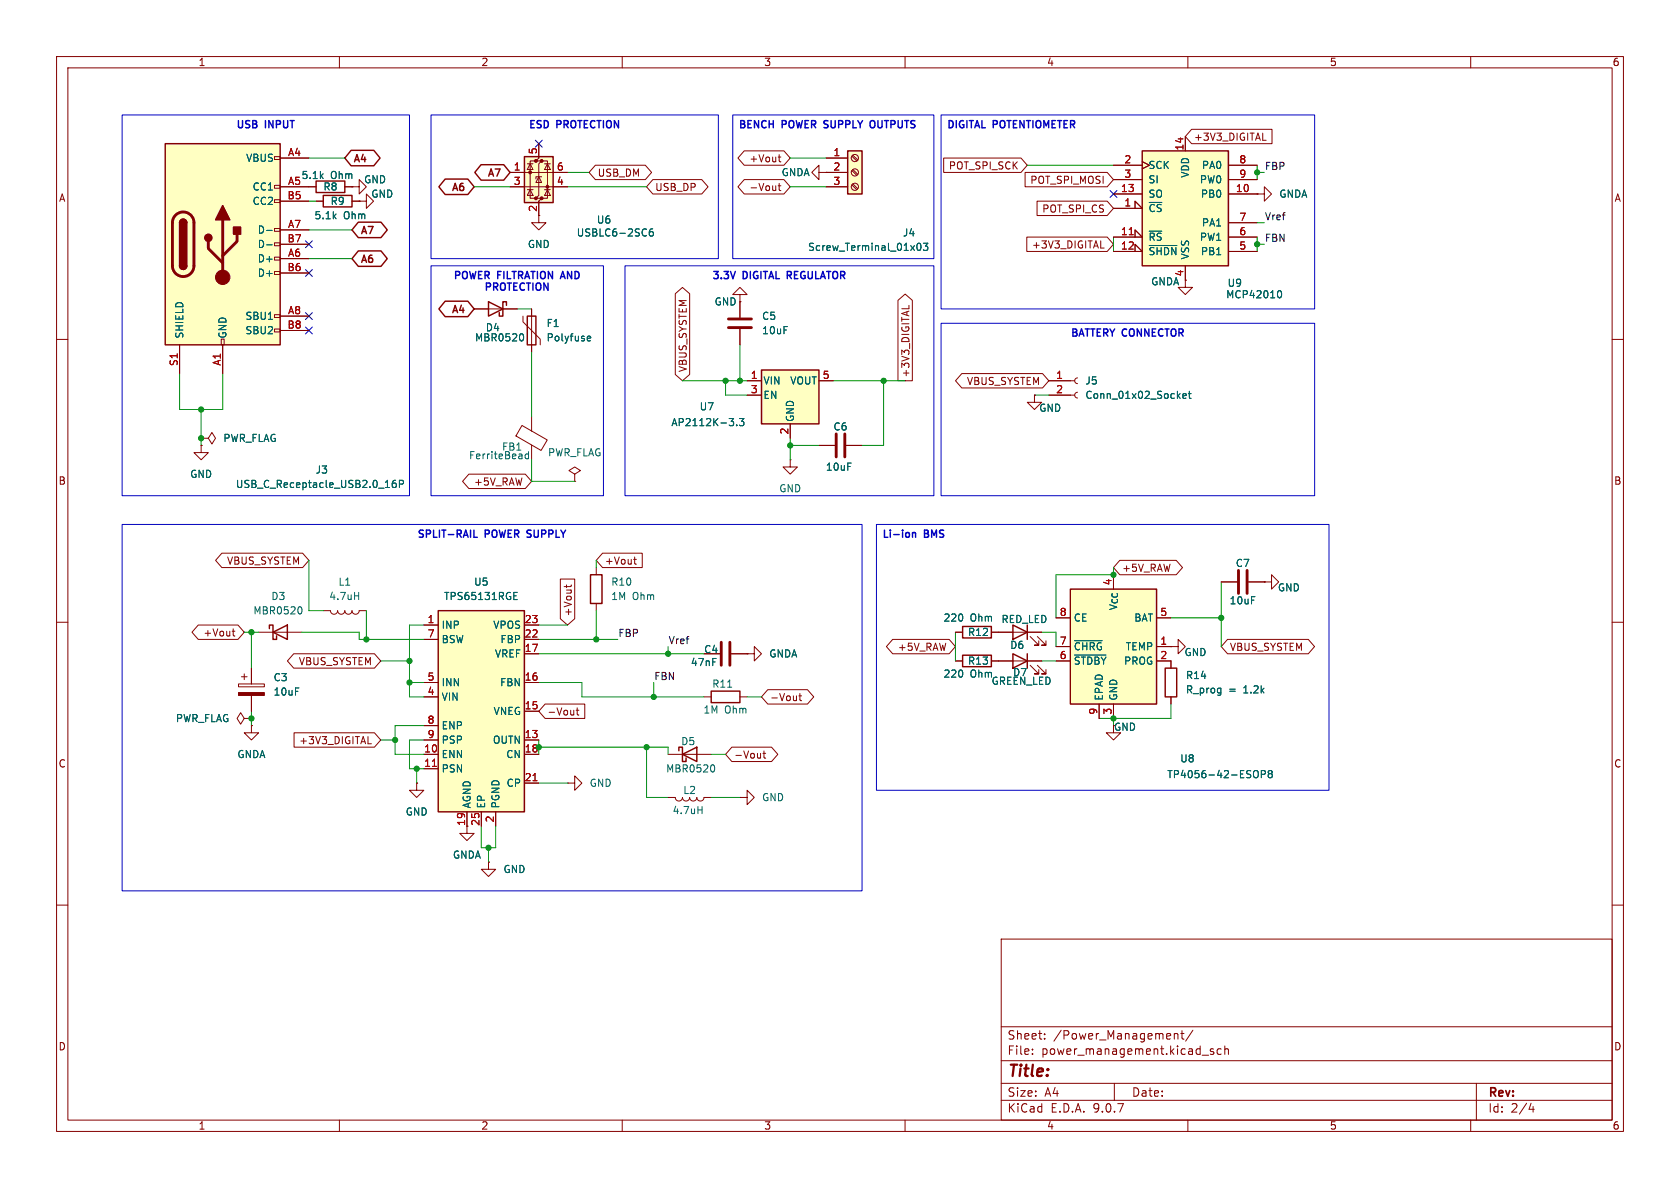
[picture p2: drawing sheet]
<svg xmlns="http://www.w3.org/2000/svg" width="297mm" height="210mm" viewBox="0 0 297 210" stroke-linecap="round" stroke-linejoin="round" font-family="sans-serif">
<g fill="none" stroke="#840000" stroke-width=".18">
<path d="M10 10h277v190h-277zM12 12h273v186h-273zM60 10v2M110 10v2M160 10v2M210 10v2M260 10v2M130.8 52.1h1.3l-1.3-1.3-1.3 1.3h1.3v1.2M130.8 53.3h.1M130.8 53.3v2.8M130.8 58.2v2.8M10 60h2"/>
<path d="M35.6 77.5h1.2l.7-1 .6 1-.6 1-.7-1M35.6 77.5h.1M144.8 78.7h2.8M149.6 78.7h2.8M285 60h2M139.7 81.3v1.3h1.3l-1.3 1.2-1.3-1.2h1.3M139.7 81.3h.1M10 110h2M42.7 119.6h1M43.2 119.1v1M44.4 118.1v2.8M45.7 111.8h7.6"/>
<path d="M105.4 100.3v1.3M105.4 106.7v1.3M285 110h2M42.2 120.9h4.5v.5h-4.5zM43.2 127l-.7-1-.6 1 .6 1 .7-1h1.2M44.4 127h.1M44.4 122.9v2.8M10 160h2M177 166h108v32h-108zM285 160h2M60 198v2M110 198v2"/>
<path d="M160 198v2M177 194.5h108M177 191.5h108M177 187.5h108M177 181.5h108M182.5 186.3v.1M182.5 185.5v.1M184.7 183.6v.1M184.7 182.8v.1M197 191.5v3M207.6 182.8l.2-.1 .4 .1v.9M207.6 182.7v1"/>
<path d="M208.7 182.7h.6M209 182.2v1.3l.3 .2M210 198v2M210.9 182.1l-1.3 2M212.5 186.5h1.2M214.5 185.5l-.3-.1-.2 .2v.2l.5 .2v.3h-.5M215.9 185.5l-.4-.1-.3 .3v.4l.1 .2h.6M216.5 185.5l.2-.1 .4 .1 .1 .9M216.5 184.9v1.5M260 198v2M261 191.5v6.5M270.7 195l-.4 1.1h.9"/>
<path d="M271 195.6v1"/>
</g>
<path d="M47.6 111.1v-.6h.7v2.5h.6v-.6M48.3 111.8l2.5-1.3v2.5zM104.4 101.6h2v5.1h-2z" fill="none" stroke="#840000" stroke-width=".25"/>
<path d="M53.1 107.3a.79 .79 0 0 1 0 1.2" fill="none" stroke="#006464" stroke-width=".18"/>
<path d="M42.2 122.4h4.5v.5h-4.5z" fill="#840000" stroke="#840000" stroke-width=".18"/>
<path d="M128.8 56.4h4M128.8 57.9h4M147.8 76.7v4.1M149.4 76.7v4.1" fill="none" stroke="#840000" stroke-width=".51"/>
<path d="M134.6 65.4h10.2v9.5h-10.2z" fill="#ffffc2"/>
<path d="M134.6 65.4h10.2v9.5h-10.2z" fill="none" stroke="#840000" stroke-width=".25"/>
<path d="M63.5 35.6h1.3v-1.3l1.2 1.3-1.2 1.2v-1.2M63.5 35.6h.1M144.8 30.5v-1.3l-1.3 1.3 1.3 1.3v-1.3h1.2M146 30.5h.1M209.5 49.5v1.3h1.3l-1.3 1.3-1.2-1.3h1.2M132.1 67.3h2.5M132.1 69.9h2.5M139.7 74.9v2.6M144.8 67.3h2.5M124.5 115.6h2.8M129.3 115.6h2.8" fill="none" stroke="#840000" stroke-width=".18"/>
<path d="M128.9 74h.8l-.4 .5M129.6 74.6v.5M130.2 75.1v.2M130.7 74h.8l-.4 .5 .4 .1v.5l-.2 .2-.6-.2" fill="none" stroke="#006464" stroke-width=".18"/>
<path d="M127.5 113.5v4.1M129 113.5v4.1" fill="none" stroke="#840000" stroke-width=".51"/>
<path d="M149.9 26.7h2.5v7.6h-2.5z" fill="#ffffc2"/>
<path d="M149.9 26.7h2.5v7.6h-2.5z" fill="none" stroke="#840000" stroke-width=".25"/>
<g fill="none" stroke="#840000" stroke-width=".18">
<path d="M146 27.9h3.9M146 30.5h3.9M146 33h3.9M150.6 27.6l.9 .8M150.6 30.1l.9 .9M150.6 32.7l.9 .8M150.8 27.4l.8 .9M150.8 30l.8 .8M150.8 32.5l.8 .9M57.1 108h1.3a.64 .64 0 0 0 .7 .6 .64 .64 0 0 0 .6-.6 .64 .64 0 0 0 .6 .6 .64 .64 0 0 0 .7-.6 .64 .64 0 0 0 .6 .6 .64 .64 0 0 0 .6-.6 .64 .64 0 0 0 .7 .6 .64 .64 0 0 0 .6-.6h1.3M132.1 115.6h1.2v-1.3l1.3 1.3-1.3 1.2v-1.2M132.1 115.6h.1"/>
<path d="M82.5 146.1v1.2h1.3l-1.3 1.3-1.2-1.3h1.2"/>
<circle cx="151.1" cy="33" r=".63"/>
<circle cx="151.1" cy="27.9" r=".63"/>
<circle cx="151.1" cy="30.5" r=".63"/>
</g>
<path d="M162.3 43.1l.1-.1a.68 .68 0 0 1 .4 .6 .68 .68 0 0 1-.4 .7 .84 .84 0 0 1-.1-1.2zM163.2 43h.8l-.4 .5 .4 .1v.5l-.2 .2-.6-.2M62.7 105.3h.7M63.4 104.7v1.3" fill="none" stroke="#006464" stroke-width=".18"/>
<path d="M77.5 108h15.2v35.5h-15.2z" fill="#ffffc2"/>
<path d="M55.9 32h5.1v2h-5.1zM77.5 108h15.2v35.5h-15.2z" fill="none" stroke="#840000" stroke-width=".25"/>
<g fill="none" stroke="#840000" stroke-width=".18">
<path d="M54.6 33h1.3M61 33h1.2M35.6 78.7v1.3h1.2l-1.2 1.3-1.3-1.3h1.3M35.6 78.7h.1M74.9 110.5h2.6M74.9 113h2.6M92.7 110.5h2.5M92.7 113h2.5M92.7 115.6h2.5M74.9 120.7h2.6M74.9 123.2h2.6M74.9 128.3h2.6"/>
<path d="M74.9 130.8h2.6M74.9 133.4h2.6M74.9 135.9h2.6M92.7 120.7h2.5M92.7 130.8h2.5M92.7 133.4h2.5M92.7 125.7h2.5M92.7 138.4h2.5M82.5 143.5v2.6M85.1 143.5v2.6M87.6 143.5v2.6"/>
</g>
<path d="M76.4 135.5h.8M94.2 138h.7" fill="none" stroke="#a90000" stroke-width=".18"/>
<path d="M90.8 105.3h.5M90.8 106h.6M90.8 104.7h.6" fill="none" stroke="#006464" stroke-width=".18"/>
<path d="M29.2 25.4h20.3v35.6h-20.3z" fill="#ffffc2"/>
<g fill="none" stroke="#840000" stroke-width=".18">
<path d="M48.5 27.7h1v.5h-1zM48.5 32.8h1v.5h-1zM48.5 35.3h1v.5h-1zM49.5 27.9h5.1M49.5 33h5.1M49.5 35.6h5.1M222.2 34.3h1.3v-1.3l1.3 1.3-1.3 1.3v-1.3M222.2 34.3h.1M39.1 59.9h.5v1.1h-.5zM48.5 40.4h1v.5h-1zM48.5 42.9h1v.5h-1zM48.5 45.5h1v.5h-1z"/>
<path d="M48.5 48h1v.5h-1zM48.5 55.6h1v.5h-1zM48.5 58.2h1v.5h-1zM49.5 40.6h5.1M49.5 43.2h5.1M49.5 45.7h5.1M49.5 48.3h5.1M49.5 55.9h5.1M49.5 58.4h5.1M31.7 61v5M39.4 61v5M124.5 123.2h1.2"/>
<path d="M130.8 123.2h1.3M86.4 152.4v1.3h1.2l-1.2 1.2-1.3-1.2h1.3M86.4 152.4h.1"/>
</g>
<path d="M29.2 25.4h20.3v35.6h-20.3zM31.7 39.4a.64 .64 0 0 1 .7-.7 .64 .64 0 0 1 .6 .7M31.7 47a.64 .64 0 0 0 .7 .6 .64 .64 0 0 0 .6-.6M125.7 122.2h5.1v2h-5.1z" fill="none" stroke="#840000" stroke-width=".25"/>
<path d="M31 38a1.9 1.9 0 0 1 2.1-.4 1.9 1.9 0 0 1 1.2 1.8v7.6a1.91 1.91 0 0 1-1.9 1.9 1.91 1.91 0 0 1-1.9-1.9v-7.8l.2-.6zM39.4 38.9v10.1M36.8 42.7v1.2l2.6 2.6M41.9 41.4v1.3l-2.5 2.5" fill="none" stroke="#840000" stroke-width=".51"/>
<g fill="#840000" stroke="#840000" stroke-width=".25">
<path d="M31.7 39.4h1.3v7.6h-1.3z"/>
<path d="M31.9 38.9a.64 .64 0 0 1 .7-.1 .64 .64 0 0 1 .4 .6h-1.3z"/>
<path d="M31.7 47h1.3a.64 .64 0 0 1-.6 .6 .64 .64 0 0 1-.7-.6z"/>
<path d="M39.4 36.3l1.2 2.6h-2.5z"/>
<path d="M41.3 40.1h1.2v1.3h-1.2z"/>
<circle cx="36.8" cy="42" r=".63"/>
</g>
<circle cx="39.4" cy="49" r="1.27" fill="#840000" stroke="#840000" stroke-width=".18"/>
<path d="M47.1 40.7h1M47.1 43.3h1M69.9 84.9l-.3 .1a.86 .86 0 0 0 0 1.2l.4-.1 .1-.5-.3-.2h-.2l-.3 .2M70.6 85.6l.6-.1 .1-.2v-.3l-.7-.1v1.3M128.6 121.5h.8" fill="none" stroke="#006464" stroke-width=".18"/>
<path d="M92.7 27.7h5.1v8.1h-5.1z" fill="#ffffc2"/>
<g fill="#840000" stroke="#840000" stroke-width=".18">
<circle cx="93.7" cy="30.5" r=".25"/>
<circle cx="94.7" cy="28.4" r=".25"/>
<circle cx="94.7" cy="35.1" r=".25"/>
<circle cx="95.8" cy="28.4" r=".25"/>
<circle cx="95.8" cy="35.1" r=".25"/>
<circle cx="96.8" cy="33" r=".25"/>
</g>
<g fill="none" stroke="#840000" stroke-width=".18">
<path d="M55.9 35.6h1.2M62.2 33h1.3v-1.2l1.3 1.2-1.3 1.3v-1.3M62.2 33h.1M62.2 35.6h1.3M90.2 30.5h10.1M90.2 33h10.1M93.2 33.5h1M93.2 29h1M93.7 29l.5 1h-1zM93.7 33.5l.5 1h-1zM94.7 28.4h-1v6.7h1M95.2 25.4v2.5l-.5 .5h1.1l-.6 .6v5.5l-.5 .6h1.1l-.6 .5v3.8h1.3l-1.3 1.2-1.2-1.2h1.2"/>
<path d="M95.2 31.2l.6 1.1h-1.1zM95.8 31.2h-1.1v.4M95.8 28.4h1v6.7h-1M96.3 33.5h1M96.3 29h1M96.8 29l.5 1h-1zM96.8 33.5l.5 1h-1zM83.8 54.6h7.6M92.5 55.9v1l3 3v1.1M94 54.6v7.6M92.3 75.2l4.4 2.6-1 1.8-4.5-2.5zM94 73.7v2.5"/>
<path d="M94 78.7v2.6M182.9 69.9v1.2h1.2l-1.2 1.3-1.3-1.3h1.3M182.9 69.9h.1M185.4 67.3h4.6M185.4 69.9h4.6M190.5 66.8l-.4 .2-.1 .3 .1 .4 .4 .1M190.5 69.3l-.4 .2-.1 .4 .1 .3 .4 .2M101.6 83.8l1-.6-1-.6-1 .6 1 .6v1.3M101.6 85.1h.1M215.9 102.9h2.8M220.7 102.9h2.8M223.5 102.9h1.3v-1.3l1.3 1.3-1.3 1.2v-1.2"/>
<path d="M223.5 102.9h.1M44.4 128.3v1.2h1.3l-1.3 1.3-1.2-1.3h1.2M44.4 128.3h.1M73.7 138.4v1.3h1.2l-1.2 1.3-1.3-1.3h1.3M73.7 138.4h.1M100.3 138.4h1.3v-1.2l1.3 1.2-1.3 1.3v-1.3M100.3 138.4h.1M118.1 133.4h7.6M118.1 141h1.3a.64 .64 0 0 0 .6 .6 .64 .64 0 0 0 .6-.6 .64 .64 0 0 0 .7 .6 .64 .64 0 0 0 .6-.6 .64 .64 0 0 0 .7 .6 .64 .64 0 0 0 .6-.6 .64 .64 0 0 0 .6 .6 .64 .64 0 0 0 .7-.6h1.2M130.8 141h1.3v-1.3l1.2 1.3-1.2 1.2v-1.2M130.8 141h.1"/>
</g>
<path d="M57.1 34.5h5.1v2.1h-5.1zM92.7 27.7h5.1v8.1h-5.1zM86.4 53.3l2.5 1.3-2.5 1.3zM89.5 54v-.7h-.6v2.6h-.6v-.7M93.2 55.9h1.5v5.1h-1.5zM120 132.7v-.6h.6v2.5h.7v-.6M120.6 133.4l2.6-1.3v2.5z" fill="none" stroke="#840000" stroke-width=".25"/>
<path d="M92.3 59a.79 .79 0 0 1 0 1.3M103.8 59.6l.2-.2h.3l.1 .2v.1l-.6 .1M115.4 40.5h-.4a.86 .86 0 0 0 0 1.2l.5-.1v-.4l-.2-.3-.4 .1-.1 .2M93.4 79.8v1.3M103.8 60.1l.2 .2 .4-.1M209.1 70l.6-.1v-.3h-.4l-.2 .2 .1 .6h.5M210.1 69.6h.5M210.3 69.2v1l.3 .2M93.4 80.3h-.3l-.3 .2 .2 .5h.4M126 135.2a.79 .79 0 0 1 0 1.3M123.4 143.2h.7M124.1 142.6v1.2" fill="none" stroke="#006464" stroke-width=".18"/>
<path d="M218.9 100.8v4.1M220.5 100.8v4.1" fill="none" stroke="#840000" stroke-width=".51"/>
<path d="M201.9 26.7h15.3v20.3h-15.3z" fill="#ffffc2"/>
<path d="M201.9 26.7h15.3v20.3h-15.3zM206 118.1h2v5.1h-2z" fill="none" stroke="#840000" stroke-width=".25"/>
<g fill="none" stroke="#840000" stroke-width=".18">
<path d="M196.8 36.8h5.1l-1.2-1.2v1.2M196.8 29.2h5.1M196.8 31.8h5.1M196.8 34.3h5.1M201.9 28.6l1.3 .6-1.3 .6M209.5 24.1v2.6M217.2 29.2h5M217.2 31.8h5M217.2 34.3h5M217.2 39.4h5M196.8 41.9h5.1l-1.2-1.3v1.3M196.8 44.5h5.1l-1.2-1.3v1.3"/>
<path d="M209.5 47v2.5M217.2 41.9h5M217.2 44.5h5M207 114.3h1.3v-1.3l1.2 1.3-1.2 1.3v-1.3M207 114.3h.1M207 116.8v1.3M207 123.2v1.3"/>
</g>
<path d="M199.6 41.5h.8" fill="none" stroke="#a90000" stroke-width=".18"/>
<path d="M203.2 43.4h4.9M226 51.4h.1a.68 .68 0 0 1 .5 .6 .68 .68 0 0 1-.5 .6h-.1" fill="none" stroke="#006464" stroke-width=".18"/>
<path d="M189.2 104.1h15.3v20.4h-15.3z" fill="#ffffc2"/>
<g fill="none" stroke="#840000" stroke-width=".25">
<path d="M62.1 26.6h4l1.1 1.3-1.1 1.4h-4l-1.1-1.4zM63.3 39.3h4.1l1.1 1.3-1.1 1.4h-4.1l-1.1-1.4zM78.7 31.7h4l1.1 1.3-1.1 1.4h-4l-1.1-1.4zM85 29.1h4.1l1.1 1.4-1.1 1.3h-4.1l-1.1-1.3zM63.3 44.4h4.1l1.1 1.3-1.1 1.4h-4.1l-1.1-1.4zM78.7 53.2h4l1.1 1.4-1.1 1.4h-4l-1.1-1.4zM170.2 110.7h5.1v2.1h-5.1zM170.2 115.8h5.1v2.1h-5.1zM179.1 115.6l2.5 1.2-2.5 1.3zM179.1 110.5l2.5 1.3-2.5 1.2zM181.6 110.5v2.5M181.6 115.6v2.5"/>
<path d="M189.2 104.1h15.3v20.4h-15.3z"/>
</g>
<g fill="none" stroke="#840000" stroke-width=".18">
<path d="M49.5 33h6.4M49.5 27.9h5.1M49.5 35.6h5.1M55.9 35.6h1.2M61 33h1.2M62.2 33h.1M62.2 35.6h1.3M63.5 35.6h.1M90.2 33h2.5M90.2 30.5h2.5M95.2 25.4v2.5M95.2 35.6v2.5"/>
<path d="M97.8 33h2.5M97.8 30.5h2.5M105.3 29.2h8.8l1.1 1.3-1.1 1.3h-8.8l-1.2-1.3zM115.4 31.7h8.7l1.1 1.3-1.1 1.3h-8.7l-1.1-1.3zM131.6 31.7h7l1.1 1.3-1.1 1.3h-7l-1.1-1.3zM131.6 26.7h7l1.1 1.2-1.1 1.3h-7l-1.1-1.3zM137.6 32.8h.4M137.6 27.8h.4M137.7 27.3v1.1l.3 .2M137.7 32.4v1.1l.3 .2M146 30.5h.1M146 33h3.9"/>
<path d="M146 27.9h3.9M146 30.5h3.9M166.8 27.9h13.7l1.1 1.3-1.1 1.3h-13.7zM181.2 30.5h14.5l1.1 1.3-1.1 1.2h-14.5zM183.3 35.6h12.4l1.1 1.2-1.1 1.3h-12.4zM196.8 36.8h5.1l-1.2-1.2v1.2M196.8 29.2h5.1M196.8 31.8h5.1M196.8 34.3h5.1M201.9 28.6l1.3 .6-1.3 .6M209.5 24.1v2.6M210.7 22.9h14.2v2.5h-14.2l-1.2-1.3z"/>
<path d="M217.2 29.2h5M217.2 31.8h5M217.2 34.3h5M217.2 39.4h5M222.2 34.3h.1M223.2 24.8h.6M49.5 40.6h5.1M49.5 43.2h5.1M49.5 45.7h5.1M49.5 48.3h5.1M49.5 55.9h5.1M49.5 58.4h5.1"/>
<path d="M83.8 54.6h2.6M88.9 54.6h2.5M94 54.6v1.3M119.4 51.9l1.2-1.1 1.3 1.1v14.3l-1.3 1.1-1.2-1.1zM130.8 53.3h.1M130.8 53.3v2.8M130.8 58.2v2.8M158.7 53.1l1.3-1.1 1.3 1.1v14.2h-2.6zM160.7 54v.6M181.5 41.9h14.2l1.1 1.3-1.1 1.3h-14.2zM194.6 43.9h.6M196.8 41.9h5.1l-1.2-1.3v1.3"/>
<path d="M196.8 44.5h5.1l-1.2-1.3v1.3M209.5 47v2.5M217.2 41.9h5M217.2 44.5h5M31.7 61v5M35.6 78.7h.1M35.6 77.5h.1M39.4 61v5M94 61v1.2M132.1 67.3h2.5M132.1 69.9h2.5M139.7 74.9v2.6"/>
<path d="M144.8 67.3h2.5M144.8 78.7h2.8M149.6 78.7h2.8M170 66h14.3l1.1 1.3-1.1 1.3h-14.3l-1.1-1.3zM182.9 69.9h.1M185.4 67.3h3.8M185.4 69.9h3.8M39.2 97.8h14.3l1.1 1.3-1.1 1.2h-14.3l-1.1-1.2zM82.9 83.8h10l1.1 1.3-1.1 1.3h-10l-1.1-1.3zM106.5 97.8h7v2.5h-7l-1.1-1.2zM112 98.9h.5M112.2 98.5v1l.3 .2"/>
<path d="M198 99.1h9.9l1.2 1.2-1.2 1.3h-9.9l-1.2-1.3zM35 110.5h7.1l1.1 1.3-1.1 1.2h-7.1l-1.1-1.2zM41 111.6h.5M41.2 111.2v1l.3 .2M44.4 118.1v2.8M51.9 115.6h14.3l1.1 1.2-1.1 1.3h-14.3l-1.1-1.3zM74.9 110.5h2.6M74.9 113h2.6M92.7 115.6h2.5M92.7 110.5h2.5M92.7 113h2.5M99.1 102.4h2.5v7l-1.3 1.1-1.2-1.1z"/>
<path d="M100.2 103.4v.5M101 103.4l-.2 .3h-1.1M124.5 115.6h2.8M129.3 115.6h2.8M132.1 115.6h.1M157.8 113h10l1.1 1.3-1.1 1.3h-10l-1.1-1.3zM168.9 116.8h1.3M168.9 111.8h1.3M175.3 116.8h8.8M175.3 111.8h8.8M182.1 117.6l1.5 1.5h-.7h.7v-.7M182.1 112.5l1.5 1.5h-.7h.7v-.7"/>
<path d="M183.4 117.6l1.5 1.5h-.8h.8v-.7M183.4 112.5l1.5 1.5h-.8h.8v-.7M186.7 109.2h2.5M186.7 114.3h2.5M186.7 116.8h2.5M204.5 109.2h2.5M204.5 114.3h2.5M204.5 116.8h2.5v1.3M207 114.3h.1M215.9 102.9h2.8M217 113h14.3l1.1 1.3-1.1 1.3h-14.3l-1.1-1.3zM220.7 102.9h2.8"/>
<path d="M223.5 102.9h.1M44.4 127h.1M44.4 128.3h.1M44.4 122.9v2.8M52 129.5h14.2l1.1 1.3-1.1 1.3h-14.2zM65.1 131.5h.6M73.7 138.4h.1M74.9 120.7h2.6M74.9 123.2h2.6M74.9 128.3h2.6M74.9 130.8h2.6M74.9 133.4h2.6"/>
<path d="M74.9 135.9h2.6M92.7 120.7h2.5M92.7 130.8h2.5M92.7 133.4h2.5M92.7 125.7h2.5M92.7 138.4h2.5M96.4 124.5h7v2.5h-7l-1.2-1.3zM101.9 125.6h.4M102 125.1v1.1l.3 .2M129.4 132.1h7l1.1 1.3-1.1 1.2h-7l-1.1-1.2zM134.9 133.2h.5M135.1 132.8v1l.3 .2"/>
<path d="M135.7 121.9h7.1l1.1 1.3-1.1 1.3h-7.1l-1.1-1.3zM141.2 123h.5M141.4 122.6v1.1l.3 .2M194.3 124.5v2.5M196.8 128.3v1.2h1.3l-1.3 1.3-1.2-1.3h1.2M196.8 124.5v2.5M207 123.2v1.3M82.5 143.5v2.6M85.1 143.5v2.6M86.4 152.4h.1M87.6 143.5v2.6"/>
</g>
<g fill="none" stroke="#006464" stroke-width=".18">
<path d="M47.1 40.7h1M47.1 43.3h1M92.3 59a.79 .79 0 0 1 0 1.3M103.8 59.6l.2-.2h.3l.1 .2v.1l-.6 .1M115.4 40.5h-.4a.86 .86 0 0 0 0 1.2l.5-.1v-.4l-.2-.3-.4 .1-.1 .2M162.3 43.1l.1-.1a.68 .68 0 0 1 .4 .6 .68 .68 0 0 1-.4 .7 .84 .84 0 0 1-.1-1.2zM163.2 43h.8l-.4 .5 .4 .1v.5l-.2 .2-.6-.2M203.2 43.4h4.9M226 51.4h.1a.68 .68 0 0 1 .5 .6 .68 .68 0 0 1-.5 .6h-.1M103.8 60.1l.2 .2 .4-.1M128.9 74h.8l-.4 .5M129.6 74.6v.5"/>
<path d="M130.2 75.1v.2M130.7 74h.8l-.4 .5 .4 .1v.5l-.2 .2-.6-.2M209.1 70l.6-.1v-.3h-.4l-.2 .2 .1 .6h.5M210.1 69.6h.5M210.3 69.2v1l.3 .2M69.9 84.9l-.3 .1a.86 .86 0 0 0 0 1.2l.4-.1 .1-.5-.3-.2h-.2l-.3 .2M70.6 85.6l.6-.1 .1-.2v-.3l-.7-.1v1.3M90.8 105.3h.5M90.8 106h.6M90.8 104.7h.6M190 113.3h4.9M190 115.8h5.5"/>
<path d="M221.9 136.2a.43 .43 0 0 1 .5 .4v.5a.43 .43 0 0 1-.5 .4M223 136.9l.6-.1 .1-.2v-.3l-.7-.1v1.3M224.4 136.8l-.2-.3 .2-.3h.3l.2 .3-.2 .3M224.4 136.8l-.2 .2 .1 .4 .1 .1 .4-.1 .1-.2v-.2l-.2-.2M224.4 136.8h.3"/>
</g>
<g fill="none" stroke="#009600" stroke-width=".18">
<path d="M54.6 27.9h6.4M54.6 35.6h1.3M83.8 33h6.4M100.3 30.5h3.8M100.3 33h14M139.7 27.9h6.3M139.7 33h6.3M181.6 29.2h15.2M222.2 30.5h1.3M222.2 39.4h1.3M222.2 29.2v2.6M54.6 45.7h7.6"/>
<path d="M54.6 40.6h7.6M91.4 54.6h2.6M196.8 41.9v2.6M222.2 41.9v2.6M222.2 43.2h1.3M31.7 66v6.4h7.7v-6.4M35.6 72.4v6.3M94 62.2v11.5M120.6 67.3h11.5M128.3 67.3v2.6h3.8M130.8 61v6.3M139.7 78.7h5.1"/>
<path d="M139.7 77.5v3.8M147.3 67.3h12.7M156.2 67.3v11.4h-3.8M182.9 69.9h2.5M54.6 99.1v8.9h2.5M94 81.3v3.8h7.6M105.4 99.1v1.2M43.2 111.8h2.5M44.4 111.8v6.3M53.3 111.8h10.2v1.2h11.4M64.8 108v5M67.3 116.8h5.1"/>
<path d="M74.9 110.5h-2.5v12.7h2.5M95.2 115.6h29.3M95.2 113h14M95.2 110.5h5.1M105.4 108v5M118.1 114.3v1.3M168.9 111.8v5M184.1 111.8h2.6v2.5M184.1 116.8h2.6M196.8 100.3v1.3h-10.1v7.6M207 109.2h8.9M215.9 102.9v11.4"/>
<path d="M44.4 125.7v2.6M67.3 130.8h2.5M72.4 120.7h2.5M73.7 135.9v2.5M74.9 128.3h-5.1v5.1h5.1M74.9 130.8h-2.5v5.1h2.5M95.2 132.1h22.9v1.3M95.2 138.4h5.1M95.2 120.7h7.7v2.5h21.6M95.2 130.8v2.6M114.3 132.1v8.9h3.8M115.6 120.7v2.5"/>
<path d="M125.7 133.4h2.6M132.1 123.2h2.5M196.8 127v1.3M207 124.5v2.5h-12.7M85.1 146.1v3.8h2.5v-3.8M86.4 149.9v2.5M125.7 141h5.1"/>
</g>
<path d="M94.6 24.8l1.3 1.2M95.9 24.8l-1.3 1.2M196.2 33.7l1.3 1.2M197.5 33.7l-1.3 1.2M54 42.6l1.2 1.2M54 55.3l1.2 1.2M54 47.7l1.2 1.2M54 57.8l1.2 1.2M55.2 42.6l-1.2 1.2M55.2 55.3l-1.2 1.2M55.2 47.7l-1.2 1.2M55.2 57.8l-1.2 1.2" fill="none" stroke="#000084" stroke-width=".18"/>
<path d="M21.6 20.3h50.8v67.3h-50.8zM76.2 20.3h50.8v25.4h-50.8zM129.5 20.3h35.6v25.4h-35.6zM166.4 20.3h66v34.3h-66zM76.2 47h30.5v40.6h-30.5zM110.5 47h54.6v40.6h-54.6zM166.4 57.2h66v30.4h-66zM21.6 92.7h130.8v64.8h-130.8zM154.9 92.7h80v47h-80z" fill="none" stroke="#0000c2" stroke-width=".18"/>
<g fill="none" stroke="#0000c2" stroke-width=".25">
<path d="M42.2 21.3v1M42.9 21.3v1M44.1 21.4l-.4-.1-.2 .1M45.3 21.4l-.6-.1v1.3M46.9 21.3v1.3M48.3 21.3v1.3l-.8-1.3v1.3M49.5 21.4l-.6-.1v1.3M50.1 21.3v1M50.9 21.3v1M51.3 21.3h.7M51.6 21.3v1.3M94.5 21.3h-.6v1.3"/>
<path d="M95.7 21.4l-.5-.1-.2 .1M96.8 21.5l-.6-.2v1.3M99.1 21.4l-.6-.1v1.3M100.4 21.4l-.7-.1v1.3M101 21.5l.2-.2 .5 .2M102.1 21.3h.8M102.5 21.3v1.3M103.9 21.3h-.6v1.3M105.2 21.4l-.4-.1-.3 .2M105.5 21.3h.8M105.9 21.3v1.3M106.7 21.3v1.3"/>
<path d="M107.3 21.5l.2-.2 .5 .2M109.3 21.3v1.3l-.7-1.3v1.3M131.6 21.4l-.6-.1v1.3M132.8 21.3h-.6v1.3M134.1 21.3v1.3l-.7-1.3v1.3M135.4 21.4l-.3-.1-.3 .2M136 21.3v1.3M136.7 21.3v1.3M138.9 21.4l-.6-.1v1.3M139.5 21.5l.3-.2 .5 .2M140.8 21.3l.3 1.3M141.8 21.3l-.3 1.3"/>
<path d="M142.9 21.3h-.6v1.3M144.1 21.4l-.6-.1v1.3M145.7 22.5l.1 .1M146.4 21.4h-.6l-.1 .2v.2M146.9 21.3v1M147.7 21.3v1M148.9 21.4l-.6-.1v1.3M150.2 21.4l-.7-.1v1.3M150.8 21.3v1.3M151.6 21.3l.5 .7 .4-.7M153.9 21.5l.2-.2 .5 .2M153.9 22.4l.2 .2 .4-.1"/>
<path d="M155.2 21.3v1M155.9 21.3v1M156.4 21.3h.7M156.7 21.3v1.3M158.2 21.4l-.7-.1v1.3M158.8 21.3v1M159.5 21.3v1M159.9 21.3h.8M160.3 21.3v1.3M161.7 21.4l-.4-.1-.2 .1M168.4 21.5l-.6-.2v1.3M169.1 21.3v1.3"/>
<path d="M170.3 21.4l-.3-.1-.3 .2M170.9 21.3v1.3M171.4 21.3h.7M171.7 21.3v1.3M172.3 22.6l.5-1.3 .4 1.3M173.6 21.3v1.3M176.3 21.4l-.7-.1v1.3M176.9 21.5l.2-.2 .5 .2M178 21.3h.7M178.4 21.3v1.3M179.8 21.3h-.6v1.3M181 21.3v1.3l-.7-1.3v1.3"/>
<path d="M181.5 21.3h.7M181.8 21.3v1.3M182.6 21.3v1.3M183.2 21.5l.3-.2 .4 .2M184.5 22.6v-1.3l.5 .9 .4-.9v1.3M186.6 21.3h-.6v1.3M187 21.3h.7M187.3 21.3v1.3M188.7 21.3h-.6v1.3M189.9 21.4l-.6-.1v1.3M81.2 48.1l-.6-.1v1.3M81.8 48.2l.3-.2 .4 .2"/>
<path d="M83 48l.3 1.3M84.1 48l-.3 1.3M85.2 48h-.6v1.3M86 50v1.3M86.4 48.1l-.6-.1v1.3M87.8 50h-.5v1.3M88.6 48h-.6v1.3M89.1 48v1.3M89.7 48v1.3M90 50v1.3M90.5 48h.8M90.8 50v1.3"/>
<path d="M90.9 48v1.3M92.3 48.1l-.6-.1v1.3M92.8 49.3l.4-1.3 .4 1.3M93.4 50v1.3M93.9 48h.7M94.2 50v1.3M94.2 48v1.3M95 48v1.3M95.6 48.2l.3-.2 .4 .2M96.9 50v1.3l-.7-1.3v1.3M97.7 48v1.3l-.8-1.3v1.3M99.1 49.3l.4-1.3 .4 1.3"/>
<path d="M101.1 48v1.3l-.8-1.3v1.3M102.3 48.2l-.6-.2v1.3M126.2 48h.8l-.5 .5M128 48h.8l-.4 .5M129.1 48l.5 1.3 .4-1.3M132 48.2l-.6-.2v1.3M132.7 48v1.3M133.9 48.1l-.3-.1-.3 .2M134.5 48v1.3M135 48h.7M135.3 48v1.3M135.9 49.3l.4-1.3 .5 1.3"/>
<path d="M137.2 48v1.3M139.9 48.1l-.7-.1v1.3M141.1 48h-.6v1.3M142.3 48.1l-.3-.1-.3 .2M142.9 48v1M143.6 48v1M144.2 48v1.3M145.1 49.3l.4-1.3 .4 1.3M146.1 48h.8M146.5 48v1.3M147.3 48.2l.2-.2 .5 .2M149.3 48.1l-.7-.1v1.3"/>
<path d="M190.3 58.3l-.6-.2v1.3M190.8 59.4l.4-1.3 .4 1.3M191.9 58.1h.7M192.2 58.1v1.3M192.8 58.1h.8M193.2 58.1v1.3M194.6 58.1h-.6v1.3M195.8 58.3l-.7-.2v1.3M196.2 58.1l.4 .7 .5-.7M199.2 58.3l-.4-.2-.3 .2M199.7 58.3l.3-.2 .4 .2M201.8 58.1v1.3l-.7-1.3v1.3"/>
<path d="M203.1 58.1v1.3l-.7-1.3v1.3M204.3 58.1h-.6v1.3M205.6 58.3l-.4-.2-.3 .2M206 58.1h.7M206.3 58.1v1.3M207.1 58.3l.2-.2 .5 .2M209.1 58.3l-.7-.2v1.3M74.8 93.8l-.4-.1-.2 .1M76 93.8l-.6-.1v1.3M76.7 93.7v1.3M77.7 93.7v1.3M78.1 93.7h.7"/>
<path d="M78.5 93.7v1.3M81.5 93.8l-.7-.1v1.3M81.9 95l.4-1.3 .5 1.3M83.2 93.7v1.3M83.8 93.7v1.3h.6M86.5 93.8l-.7-.1v1.3M87.1 93.9l.2-.2 .5 .2M88.3 93.7l.3 1.3M89.4 93.7l-.3 1.3M90.4 93.7h-.6v1.3M91.7 93.8l-.7-.1v1.3M93.9 93.8l-.5-.1-.2 .1"/>
<path d="M94.4 93.7v1M95.2 93.7v1M96.4 93.8l-.6-.1v1.3M97.7 93.8l-.7-.1v1.3M98.3 93.7v1.3M99.2 93.7l.4 .7 .4-.7M156.4 93.7v1.3M157.4 93.7v.1M159.6 93.7v.1M161.3 94.1v.9M161.3 94.3l.2-.2 .3 .1 .1 .8M164 93.8l-.6-.1v1.3"/>
<path d="M164.7 95v-1.3l.4 .9 .5-.9v1.3M166.8 93.8l-.5-.1-.1 .1"/>
</g>
<path d="M199.6 41.5h.8M76.4 135.5h.8M94.2 138h.7" fill="none" stroke="#a90000" stroke-width=".18"/>
<g fill="#009600" stroke="#009600" stroke-width=".18">
<circle cx="35.6" cy="72.4" r=".46"/>
<circle cx="35.6" cy="77.5" r=".46"/>
<circle cx="114.3" cy="132.1" r=".46"/>
<circle cx="95.2" cy="132.1" r=".46"/>
<circle cx="115.6" cy="123.2" r=".46"/>
<circle cx="215.9" cy="109.2" r=".46"/>
<circle cx="196.8" cy="127" r=".46"/>
<circle cx="105.4" cy="113" r=".46"/>
<circle cx="118.1" cy="115.6" r=".46"/>
<circle cx="69.8" cy="130.8" r=".46"/>
<circle cx="44.4" cy="111.8" r=".46"/>
<circle cx="44.4" cy="127" r=".46"/>
<circle cx="73.7" cy="135.9" r=".46"/>
<circle cx="86.4" cy="149.9" r=".46"/>
<circle cx="64.8" cy="113" r=".46"/>
<circle cx="72.4" cy="116.8" r=".46"/>
<circle cx="72.4" cy="120.7" r=".46"/>
<circle cx="196.8" cy="101.6" r=".46"/>
<circle cx="128.3" cy="67.3" r=".46"/>
<circle cx="130.8" cy="67.3" r=".46"/>
<circle cx="156.2" cy="67.3" r=".46"/>
<circle cx="139.7" cy="78.7" r=".46"/>
<circle cx="222.2" cy="43.2" r=".46"/>
<circle cx="222.2" cy="30.5" r=".46"/>
</g>
<text font-size="2.8" fill="#840000" x="178" y="190.9">Title:</text>
<g font-size="2.1" fill="#840000">
<text x="178" y="184">Sheet:</text>
<text x="186.2" y="184">/Power_Management/</text>
<text x="178" y="186.7">File:</text>
<text x="184.1" y="186.7">power_management.kicad_sch</text>
<text x="178" y="196.9">KiCad</text>
<text x="178" y="194.1">Size:</text>
<text x="184.7" y="194.1">A4</text>
<text x="185.7" y="196.9">E.D.A.</text>
<text x="193.3" y="196.9">9.0.7</text>
<text x="200" y="194.1">Date:</text>
<text x="263" y="194.3">Rev:</text>
<text x="263" y="196.9">Id:</text>
<text x="267.1" y="196.9">2/4</text>
</g>
<g font-size="1.8" fill="#840000">
<text x="35" y="11.9">1</text>
<text x="85" y="11.9">2</text>
<text x="135" y="11.9">3</text>
<text x="185" y="11.9">4</text>
<text x="235" y="11.9">5</text>
<text x="285" y="11.9">6</text>
<text x="62.4" y="29">A4</text>
<text x="132.4" y="28.9">+Vout</text>
<text x="211" y="25.1">+3V3_DIGITAL</text>
<text x="10.3" y="35.9">A</text>
<text x="79.6" y="34.1">A6</text>
<text x="85.9" y="31.6">A7</text>
<text x="105.6" y="31.4">USB_DM</text>
<text x="115.7" y="34">USB_DP</text>
<text x="132.4" y="34">-Vout</text>
<text x="167.6" y="30.2">POT_SPI_SCK</text>
<text x="182" y="32.7">POT_SPI_MOSI</text>
<text x="285.3" y="35.9">A</text>
<text x="63.7" y="41.7">A7</text>
<text x="95" y="37.5" transform="rotate(-90 95 37.5)">2</text>
<text x="184.2" y="37.8">POT_SPI_CS</text>
<text x="63.7" y="46.8">A6</text>
<text x="182.3" y="44.1">+3V3_DIGITAL</text>
<text x="209.3" y="49" transform="rotate(-90 209.3 49)">4</text>
<text x="79.6" y="55.7">A4</text>
<text x="121.6" y="65.9" transform="rotate(-90 121.6 65.9)">VBUS_SYSTEM</text>
<text x="161" y="66.8" transform="rotate(-90 161 66.8)">+3V3_DIGITAL</text>
<text x="170.8" y="68.3">VBUS_SYSTEM</text>
<text x="10.3" y="85.9">B</text>
<text x="83.7" y="86">+5V_RAW</text>
<text x="285.3" y="85.9">B</text>
<text x="40" y="100">VBUS_SYSTEM</text>
<text x="106.8" y="100">+Vout</text>
<text x="198.3" y="101.3">+5V_RAW</text>
<text x="35.9" y="112.7">+Vout</text>
<text x="101.3" y="109.1" transform="rotate(-90 101.3 109.1)">+Vout</text>
<text x="52.7" y="117.8">VBUS_SYSTEM</text>
<text x="158.6" y="115.3">+5V_RAW</text>
<text x="217.3" y="115.3">VBUS_SYSTEM</text>
<text x="136" y="124.1">-Vout</text>
<text x="52.8" y="131.8">+3V3_DIGITAL</text>
<text x="96.7" y="126.7">-Vout</text>
<text x="196.8" y="129.4">GND</text>
<text x="10.3" y="135.9">C</text>
<text x="129.7" y="134.3">-Vout</text>
<text x="285.3" y="135.9">C</text>
<text x="82.3" y="146.1" transform="rotate(-90 82.3 146.1)">19</text>
<text x="10.3" y="185.9">D</text>
<text x="285.3" y="185.9">D</text>
<text x="35" y="199.9">1</text>
<text x="85" y="199.9">2</text>
<text x="135" y="199.9">3</text>
<text x="185" y="199.9">4</text>
<text x="235" y="199.9">5</text>
<text x="285" y="199.9">6</text>
</g>
<g font-size="1.8" fill="#0000c2">
<text x="41.6" y="23.3">USB</text>
<text x="46.9" y="23.3">INPUT</text>
<text x="93.3" y="23.3">ESD</text>
<text x="98.4" y="23.3">PROTECTION</text>
<text x="130.5" y="23.3">BENCH</text>
<text x="138.3" y="23.3">POWER</text>
<text x="146.3" y="23.3">SUPPLY</text>
<text x="154.9" y="23.3">OUTPUTS</text>
<text x="167.3" y="23.3">DIGITAL POTENTIOMETER</text>
<text x="80" y="50">POWER</text>
<text x="85.4" y="52">PROTECTION</text>
<text x="87.9" y="50">FILTRATION</text>
<text x="99.7" y="50">AND</text>
<text x="125.7" y="50">3.3V</text>
<text x="131.3" y="50">DIGITAL REGULATOR</text>
<text x="189.1" y="60.1">BATTERY CONNECTOR</text>
<text x="73.6" y="95.7">SPLIT-RAIL</text>
<text x="85.7" y="95.7">POWER</text>
<text x="93.7" y="95.7">SUPPLY</text>
<text x="155.9" y="95.7">Li-ion</text>
<text x="163.5" y="95.7">BMS</text>
</g>
<g font-size="1.8" fill="#006464">
<text x="43.4" y="28.8">VBUS</text>
<text x="44.6" y="33.9">CC1</text>
<text x="53.2" y="31.9">5.1k</text>
<text x="57.1" y="33.9">R8</text>
<text x="58.4" y="31.9">Ohm</text>
<text x="64.3" y="32.6">GND</text>
<text x="65.5" y="35.2">GND</text>
<text x="138.1" y="31.3">GNDA</text>
<text x="202.9" y="30.1">SCK</text>
<text x="202.9" y="32.6">SI</text>
<text x="202.9" y="35.2">SO</text>
<text x="210.4" y="31.5" transform="rotate(-90 210.4 31.5)">VDD</text>
<text x="212" y="32.6">PW0</text>
<text x="212.2" y="35.2">PB0</text>
<text x="212.4" y="30.1">PA0</text>
<text x="226.1" y="35.2">GNDA</text>
<text x="44.6" y="36.4">CC2</text>
<text x="45.5" y="41.5">D-</text>
<text x="55.5" y="39">5.1k</text>
<text x="58.3" y="36.4">R9</text>
<text x="60.7" y="39">Ohm</text>
<text x="105.4" y="39.7">U6</text>
<text x="202.9" y="37.7">~{CS}</text>
<text x="212.4" y="40.2">PA1</text>
<text x="45.5" y="44">D-</text>
<text x="45.5" y="46.6">D+</text>
<text x="93.2" y="44">GND</text>
<text x="101.9" y="42">USBLC6-2SC6</text>
<text x="142.8" y="44.6">Screw_Terminal_01x03</text>
<text x="159.5" y="42">J4</text>
<text x="202.9" y="42.8">~{RS}</text>
<text x="202.9" y="45.3">~{SHDN}</text>
<text x="210.4" y="46" transform="rotate(-90 210.4 46)">VSS</text>
<text x="212" y="42.8">PW1</text>
<text x="212.2" y="45.3">PB1</text>
<text x="45.5" y="49.1">D+</text>
<text x="203.4" y="50.6">GNDA</text>
<text x="216.7" y="52.9">MCP42010</text>
<text x="216.9" y="50.9">U9</text>
<text x="32.6" y="59.9" transform="rotate(-90 32.6 59.9)">SHIELD</text>
<text x="40.2" y="59.9" transform="rotate(-90 40.2 59.9)">GND</text>
<text x="43.3" y="56.7">SBU1</text>
<text x="43.3" y="59.3">SBU2</text>
<text x="85.8" y="58.8">D4</text>
<text x="96.5" y="58">F1</text>
<text x="126.2" y="54.2">GND</text>
<text x="134.6" y="56.7">C5</text>
<text x="134.6" y="59.3">10uF</text>
<text x="83.9" y="60.6">MBR0520</text>
<text x="96.5" y="60.6">Polyfuse</text>
<text x="134.9" y="68.2">VIN</text>
<text x="134.9" y="70.7">EN</text>
<text x="139.6" y="68.2">VOUT</text>
<text x="191.8" y="68.2">J5</text>
<text x="191.8" y="70.7">Conn_01x02_Socket</text>
<text x="118.6" y="75.5">AP2112K-3.3</text>
<text x="123.6" y="72.7">U7</text>
<text x="140.6" y="74.7" transform="rotate(-90 140.6 74.7)">GND</text>
<text x="147.2" y="76.3">C6</text>
<text x="183.6" y="73">GND</text>
<text x="39.4" y="78.3">PWR_FLAG</text>
<text x="55.7" y="83.9">J3</text>
<text x="82.8" y="81.4">FerriteBead</text>
<text x="88.7" y="79.9">FB1</text>
<text x="96.8" y="80.9">PWR_FLAG</text>
<text x="145.9" y="83.4">10uF</text>
<text x="33.5" y="84.7">GND</text>
<text x="41.6" y="86.5">USB_C_Receptacle_USB2.0_16P</text>
<text x="137.7" y="87.2">GND</text>
<text x="218.4" y="100.4">C7</text>
<text x="47.9" y="106.3">D3</text>
<text x="58.1" y="106.3">4.7uH</text>
<text x="59.7" y="103.7">L1</text>
<text x="78.4" y="106.3">TPS65131RGE</text>
<text x="83.7" y="103.7">U5</text>
<text x="108" y="106.3">1M</text>
<text x="108" y="103.7">R10</text>
<text x="111.8" y="106.3">Ohm</text>
<text x="217.3" y="107">10uF</text>
<text x="225.8" y="104.7">GND</text>
<text x="44.7" y="108.8">MBR0520</text>
<text x="78" y="111.4">INP</text>
<text x="78" y="113.9">BSW</text>
<text x="87.1" y="111.4">VPOS</text>
<text x="88.4" y="113.9">FBP</text>
<text x="166.7" y="110.1">220</text>
<text x="171" y="112.6">R12</text>
<text x="171.5" y="110.1">Ohm</text>
<text x="176.9" y="110.3">RED_LED</text>
<text x="189.7" y="110.1">CE</text>
<text x="197.7" y="108" transform="rotate(-90 197.7 108)">V_{CC}</text>
<text x="200.4" y="110.1">BAT</text>
<text x="87.4" y="116.4">VREF</text>
<text x="122" y="118">47nF</text>
<text x="124.4" y="115.7">C4</text>
<text x="135.9" y="116.4">GNDA</text>
<text x="166.7" y="120">220</text>
<text x="171" y="117.7">R13</text>
<text x="171.5" y="120">Ohm</text>
<text x="178.5" y="114.9">D6</text>
<text x="179" y="119.7">D7</text>
<text x="189.7" y="115.2">~{CHRG}</text>
<text x="189.7" y="117.7">~{STDBY} PROG</text>
<text x="198.9" y="115.2">TEMP</text>
<text x="209.3" y="116.2">GND</text>
<text x="48.3" y="120.6">C3</text>
<text x="48.3" y="123.2">10uF</text>
<text x="78" y="121.5">INN</text>
<text x="78" y="124.1">VIN</text>
<text x="88.3" y="121.5">FBN</text>
<text x="125.8" y="121.8">R11</text>
<text x="175.2" y="121.3">GREEN_LED</text>
<text x="195.2" y="124" transform="rotate(-90 195.2 124)">EPAD</text>
<text x="197.7" y="124" transform="rotate(-90 197.7 124)">GND</text>
<text x="209.6" y="122.8">R_prog</text>
<text x="209.6" y="120.2">R14</text>
<text x="217.2" y="122.8">=</text>
<text x="219.9" y="122.8">1.2k</text>
<text x="31" y="127.9">PWR_FLAG</text>
<text x="78" y="129.1">ENP</text>
<text x="78" y="131.7">PSP</text>
<text x="87" y="131.7">OUTN</text>
<text x="87.2" y="126.6">VNEG</text>
<text x="120.3" y="131.9">D5</text>
<text x="124.3" y="126.3">1M</text>
<text x="128.1" y="126.3">Ohm</text>
<text x="41.9" y="134.2">GNDA</text>
<text x="78" y="134.2">ENN</text>
<text x="78" y="136.8">PSN</text>
<text x="89.4" y="134.2">CN</text>
<text x="117.7" y="136.8">MBR0520</text>
<text x="206.3" y="137.8">TP4056-42-ESOP8</text>
<text x="208.5" y="135">U8</text>
<text x="83.4" y="143" transform="rotate(-90 83.4 143)">AGND</text>
<text x="86" y="143" transform="rotate(-90 86 143)">EP</text>
<text x="88.5" y="143" transform="rotate(-90 88.5 143)">PGND</text>
<text x="89.5" y="139.3">CP</text>
<text x="104.1" y="139.3">GND</text>
<text x="120.7" y="140.6">L2</text>
<text x="134.6" y="141.8">GND</text>
<text x="71.6" y="144.4">GND</text>
<text x="118.8" y="144.1">4.7uH</text>
<text x="80" y="152">GNDA</text>
<text x="88.9" y="154.5">GND</text>
</g>
<g font-size="1.8" fill="#a90000">
<text x="50.8" y="27.7">A4</text>
<text x="95" y="27.4" transform="rotate(-90 95 27.4)">5</text>
<text x="147.2" y="27.7">1</text>
<text x="198.7" y="29">2</text>
<text x="209.3" y="26.7" transform="rotate(-90 209.3 26.7)">14</text>
<text x="219" y="29">8</text>
<text x="50.7" y="35.3">B5</text>
<text x="50.8" y="32.8">A5</text>
<text x="90.7" y="30.2">1</text>
<text x="90.7" y="32.8">3</text>
<text x="98.4" y="30.2">6</text>
<text x="98.4" y="32.8">4</text>
<text x="147.2" y="30.2">2</text>
<text x="147.2" y="32.8">3</text>
<text x="198.1" y="34">13</text>
<text x="198.7" y="31.5">3</text>
<text x="218.4" y="34">10</text>
<text x="219" y="31.5">9</text>
<text x="50.8" y="40.4">A7</text>
<text x="198.1" y="41.7">11</text>
<text x="198.7" y="36.6">1</text>
<text x="219" y="39.1">7</text>
<text x="219" y="41.7">6</text>
<text x="50.7" y="42.9">B7</text>
<text x="50.8" y="45.5">A6</text>
<text x="198.1" y="44.2">12</text>
<text x="219" y="44.2">5</text>
<text x="50.7" y="48">B6</text>
<text x="50.7" y="58.2">B8</text>
<text x="50.8" y="55.6">A8</text>
<text x="31.5" y="64.8" transform="rotate(-90 31.5 64.8)">S1</text>
<text x="39.1" y="64.8" transform="rotate(-90 39.1 64.8)">A1</text>
<text x="132.6" y="67.1">1</text>
<text x="132.6" y="69.6">3</text>
<text x="145.3" y="67.1">5</text>
<text x="186.6" y="67.1">1</text>
<text x="186.6" y="69.6">2</text>
<text x="139.4" y="76.9" transform="rotate(-90 139.4 76.9)">2</text>
<text x="196.6" y="103.6" transform="rotate(-90 196.6 103.6)">4</text>
<text x="75.5" y="110.2">1</text>
<text x="75.5" y="112.8">7</text>
<text x="92.7" y="110.2">23</text>
<text x="92.7" y="112.8">22</text>
<text x="187.3" y="109">8</text>
<text x="205" y="109">5</text>
<text x="92.7" y="115.3">17</text>
<text x="187.3" y="114">7</text>
<text x="187.3" y="116.6">6</text>
<text x="205" y="114">1</text>
<text x="205" y="116.6">2</text>
<text x="75.5" y="120.4">5</text>
<text x="75.5" y="122.9">4</text>
<text x="92.7" y="120.4">16</text>
<text x="92.7" y="125.5">15</text>
<text x="75.5" y="128">8</text>
<text x="75.5" y="130.6">9</text>
<text x="92.7" y="130.6">13</text>
<text x="194.1" y="126.4" transform="rotate(-90 194.1 126.4)">9</text>
<text x="196.6" y="126.4" transform="rotate(-90 196.6 126.4)">3</text>
<text x="74.9" y="133.1">10</text>
<text x="74.9" y="135.6">11</text>
<text x="92.7" y="133.1">18</text>
<text x="92.7" y="138.2">21</text>
<text x="84.8" y="146.1" transform="rotate(-90 84.8 146.1)">25</text>
<text x="87.4" y="145.5" transform="rotate(-90 87.4 145.5)">2</text>
</g>
<g font-size="1.8" fill="#0f0f0f">
<text x="223.5" y="30.1">FBP</text>
<text x="223.5" y="39">Vref</text>
<text x="223.5" y="42.8">FBN</text>
<text x="109.2" y="112.7">FBP</text>
<text x="118.1" y="114">Vref</text>
<text x="115.6" y="120.3">FBN</text>
</g>
</svg>
